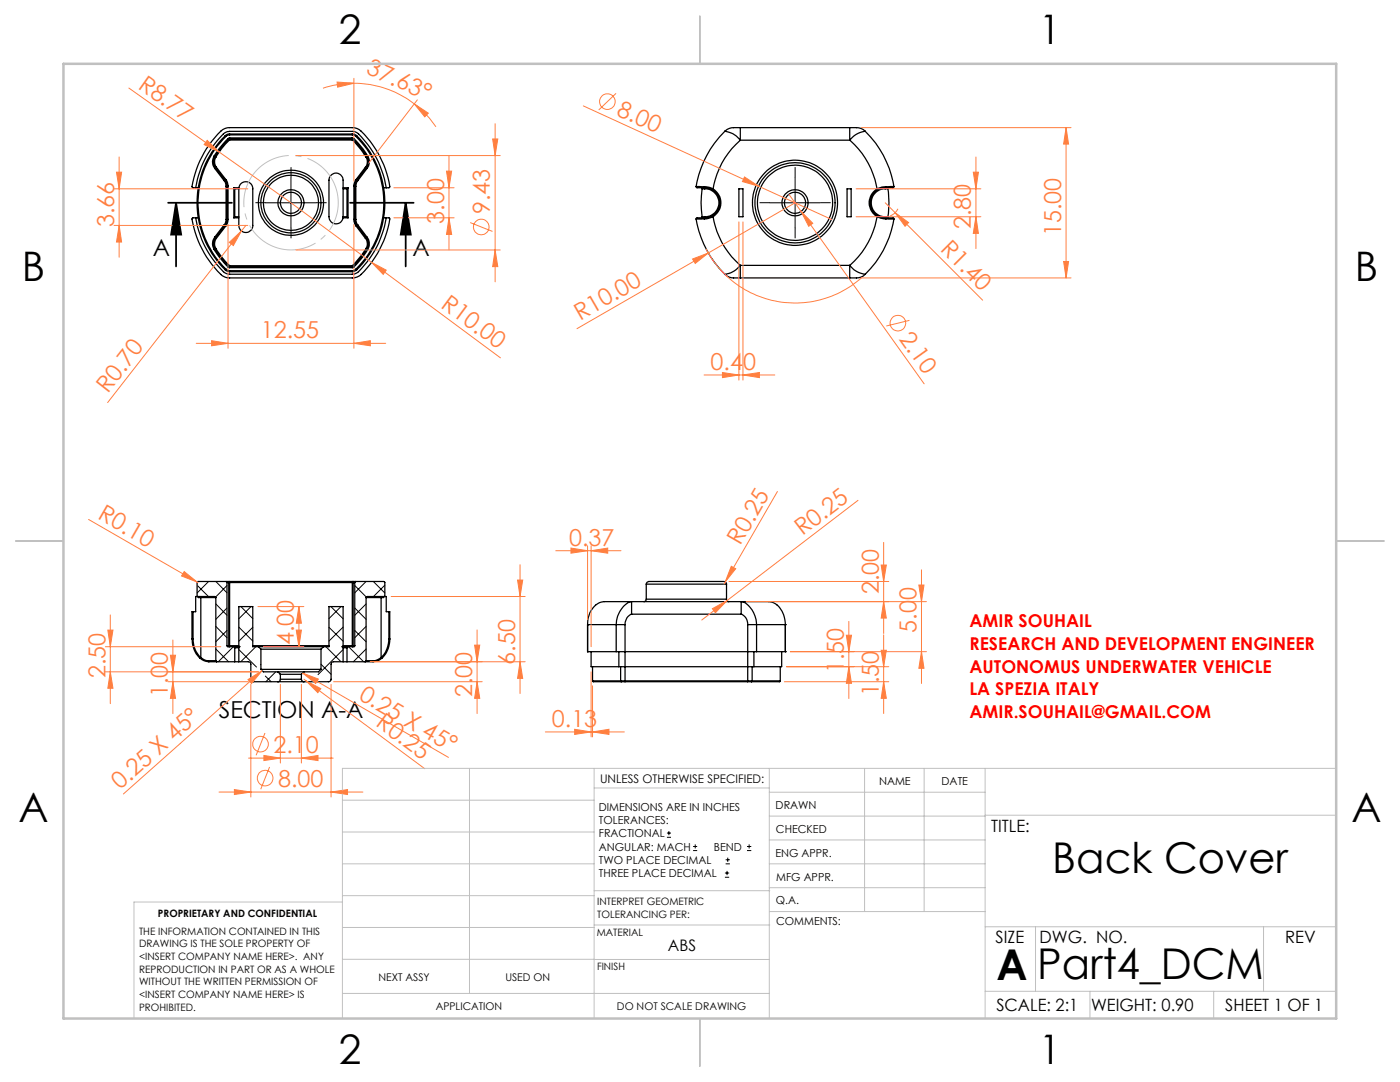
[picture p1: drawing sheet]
<svg xmlns="http://www.w3.org/2000/svg" width="279mm" height="216mm" viewBox="0 0 279 216" stroke-linecap="round" stroke-linejoin="round" font-family="sans-serif">
<g fill="none" stroke="#000" stroke-width=".25">
<path d="M39.1 37.5a18.5 18.5 0 0 1 5.9-11.1l.8-.2h24.5l.8 .2a18.5 18.5 0 0 1 6 11.1M39.6 37.5l-1.2-.1a18.3 18.3 0 0 1 6.3-11.6l.9-.3h24.7a2.47 2.47 0 0 1 1.8 .7 18.4 18.4 0 0 1 5.6 11.2l-1.1 .1M42.7 31.2l.2 .1M42.7 31.2a2.18 2.18 0 0 0 .2 2.4M42.9 33.6l1.8 2.5M42.9 31.3a1.99 1.99 0 0 0 .1 2.2M42.9 31.3l.2 .1M43 33.5l-.1 .1M43 33.5l1.9 2.4M43.1 31.4a1.84 1.84 0 0 0 .1 2M43.2 33.4l-.2 .1M43.2 33.4l1.8 2.4"/>
<path d="M44.7 36.1l.3 .3 .1 .7M44.9 35.9l-.2 .2M44.9 35.9l.4 .8v.4M44.9 27.1a18.7 18.7 0 0 0 0 26.7M44.9 27.1l.2 .1M45 35.8l-.1 .1M45 35.8l.4 .6 .1 .7M45.1 27.2a18.5 18.5 0 0 0 0 26.5M45.1 37.1h.2M45.1 37.1v6.7M45.3 37.1h.2M45.3 37.1v6.7"/>
<path d="M45.5 27.7l.1 .1M45.5 27.7l-1.8 2-1 1.5M45.5 37.1v6.7M45.6 27.8l-1.4 1.6-1.3 1.9M45.6 27.8l.2 .1M45.8 27.9h.1M45.8 27.9a15.8 15.8 0 0 0-2.7 3.5M45.8 26.7l-.5 .1-.4 .3M45.8 26.7v.2M45.8 26.9l-.7 .3M45.8 27.5v.2M45.8 27.7l-.2 .1"/>
<path d="M45.8 27.5l-.3 .2M45.8 27.7v.2M45.8 26.9h24.5M45.8 26.7h24.5M45.8 27.7h24.5M45.8 27.5h24.5M45.8 27.9h24.5M46.7 37.5l.1 .2M46.7 37.5h1M46.7 37.5v6M46.8 37.7v5.6M46.8 37.7h.9"/>
<path d="M47.9 36.8a1.4 1.4 0 0 1 1.6-.5 1.4 1.4 0 0 1 .9 1.4v7.3a1.39 1.39 0 0 1-1.3 1.4 1.39 1.39 0 0 1-1.4-1.4v-7.3zM66.1 34.9a1.41 1.41 0 0 1 1.5-.2 1.41 1.41 0 0 1 .9 1.2v7.4a1.41 1.41 0 0 1-1.4 1.4 1.41 1.41 0 0 1-1.4-1.4v-7.4v-.4zM68.5 37.5h1M68.5 37.7h.8M69.3 37.7v5.6M69.5 37.5l-.2 .2M69.5 37.5v6M70.3 26.9l.7 .3M70.3 26.7v.2M70.3 26.7l.5 .1 .4 .3M70.3 27.7l.2 .1M70.3 27.5v.2"/>
<path d="M70.3 27.5l.3 .2M70.3 27.9h.1M70.3 27.7v.2M70.3 27.9l1.8 2.1 1 1.4M70.5 27.8l1.5 1.6 1.2 1.9M70.5 27.8l-.2 .1M70.6 27.7l-.1 .1M70.6 27.7l1.9 2 .9 1.5M70.6 37.1h.2M70.6 37.1v6.7M70.8 37.1h.2M70.8 37.1v6.7"/>
<path d="M71 37.1v6.7M71 27.2a18.6 18.6 0 0 1 0 26.5M71.1 35.8l.1 .1M71.1 35.8l-.4 .6-.1 .7M71.2 27.1l-.2 .1M71.2 27.1a18.7 18.7 0 0 1 0 26.7M71.2 35.9l-.3 .6-.1 .6M71.2 35.9l.2 .2M71.4 36.1l-.2 .3-.2 .7M72.9 33.4l.2 .1M72.9 33.4l-1.8 2.4M73.1 31.4a1.76 1.76 0 0 1-.2 2"/>
<path d="M73.1 33.5l.1 .1M73.1 33.5l-1.9 2.4M73.2 31.3a1.99 1.99 0 0 1-.1 2.2M73.2 31.3l-.1 .1M73.2 33.6l-1.8 2.5M73.4 31.2l-.2 .1M73.4 31.2a2.18 2.18 0 0 1-.2 2.4M138.9 37.2l1.6 .1M138.9 37.2l.2 .3h1.6M140.1 37.7a18.5 18.5 0 0 0 0 5.6M140.1 37.7h.6M140.2 37.5l-.1 .2"/>
<path d="M140.5 37.3l1.1 .1 .7 .3M140.5 37.3l.2 .2M140.7 37.5l.9 .1 .6 .3M140.7 37.5v.2M140.7 37.7a2.79 2.79 0 0 1 2.8 2.8 2.79 2.79 0 0 1-2.8 2.8M142.2 37.9a3 3 0 0 1 0 5.1M142.3 37.7l-.1 .2M142.3 37.7a3.2 3.2 0 0 1 0 5.5M144.7 26.2h.1a4.4 4.4 0 0 1 2.9 1.8M144.7 26.2a20.3 20.3 0 0 0-5.8 11M147.5 37.7h.8v5.6h-.8zM147.7 25.5h-.9a3 3 0 0 0-2.1 .7"/>
<path d="M147.7 25.5v2.5M147.7 28a16.3 16.3 0 0 0-5.4 9.7M147.7 25.5h21.9M147.7 28h21.9M169.1 37.7h.8v5.6h-.8zM169.6 25.5v2.5M169.6 25.5h.7a3.2 3.2 0 0 1 2.3 .7M169.6 28a16.5 16.5 0 0 1 5.4 9.7M172.6 26.2h-.1a4.6 4.6 0 0 0-2.9 1.8M172.6 26.2a19.7 19.7 0 0 1 5.8 11M175 37.7l.2 .2M175 37.7a3.2 3.2 0 0 0 0 5.5"/>
<path d="M175.2 37.9a2.98 2.98 0 0 0 0 5.1M176.7 37.5l-1 .1-.5 .3M176.7 37.5v.2M176.7 37.7a2.79 2.79 0 0 0-2.8 2.8 2.79 2.79 0 0 0 2.8 2.8M176.7 37.7h.5M176.8 37.3h-.8l-1 .4M176.8 37.3l-.1 .2M177.2 37.5v.2M177.2 37.7a18.5 18.5 0 0 1 0 5.6M178.4 37.2l-1.6 .1M178.4 37.2l-.1 .3h-1.6M39.1 43.5a18.5 18.5 0 0 0 5.9 11l.8 .2h24.5l.8-.2a18.5 18.5 0 0 0 6-11"/>
<path d="M39.6 43.5h-1.2a18.3 18.3 0 0 0 6.3 11.7l.9 .3h24.7a2.47 2.47 0 0 0 1.8-.7 18.4 18.4 0 0 0 5.6-11.3h-1.1M42.7 49.8l1 1.4 1.8 2.1M42.9 47.3a2.26 2.26 0 0 0-.2 2.5M42.9 47.3l.1 .1M42.9 49.7l-.2 .1M42.9 49.7l1.3 1.8 1.4 1.6M43 47.4a1.99 1.99 0 0 0-.1 2.3M43 47.4l.2 .2M43.1 49.6l-.2 .1M43.1 49.6a15.8 15.8 0 0 0 2.7 3.4M43.2 47.6a1.84 1.84 0 0 0-.1 2M44.7 44.9l.2 .1"/>
<path d="M44.7 44.9l-1.8 2.4M44.9 45l.1 .1M44.9 45l-1.9 2.4M44.9 53.8l.4 .3 .5 .1M45 45.1l-1.8 2.5M45.1 53.7l-.2 .1M45.1 53.7l.7 .3M45.1 43.8h.2M45.1 43.8l-.1 .7-.3 .4M45.3 43.8v.5l-.4 .7M45.3 43.8h.2M45.5 53.3l.3 .1"/>
<path d="M45.5 43.8l-.1 .7-.4 .6M45.6 53.1l-.1 .2M45.6 53.1l.2 .1M45.8 53l-.2 .1M45.8 53h.1M45.8 54v.2M45.8 53.2v.2M45.8 53v.2M45.8 53.4h24.5M45.8 53.2h24.5M45.8 54h24.5M45.8 54.2h24.5"/>
<path d="M45.8 53h24.5M46.7 43.5h1M46.8 43.3l-.1 .2M46.8 43.3h.9M68.4 43.5h1.1M68.5 43.3h.8M69.3 43.3l.2 .2M70.3 54v.2M70.3 53.2v.2M70.3 53v.2M70.3 53l.2 .1M70.3 53h.1"/>
<path d="M70.5 53.1l.1 .2M70.5 53.1l-.2 .1M70.6 53.3l-.3 .1M70.6 43.8l.1 .7 .4 .6M70.6 43.8h.2M70.8 43.8h.2M70.8 43.8l.1 .6 .3 .6M71 43.8l.2 .7 .2 .4M71 53.7l-.7 .3M71 53.7l.2 .1M71.1 45.1l1.8 2.5M71.2 53.8l-.9 .4"/>
<path d="M71.2 45l-.1 .1M71.2 45l1.9 2.4M71.4 44.9l-.2 .1M71.4 44.9l1.8 2.4M72.9 47.6a1.76 1.76 0 0 1 .2 2M73.1 49.6l.1 .1M73.1 49.6l-1 1.3-1.8 2.1M73.1 47.4a1.99 1.99 0 0 1 .1 2.3M73.1 47.4l-.2 .2M73.2 47.3l-.1 .1M73.2 47.3a2.1 2.1 0 0 1 .2 2.5M73.2 49.7l.2 .1"/>
<path d="M73.2 49.7l-1.2 1.8-1.5 1.6M73.4 49.8l-.9 1.4-1.9 2.1M138.9 43.7a20.2 20.2 0 0 0 5.8 11.1M140.1 43.3l.1 .2M140.1 43.3h.6M140.5 43.7h-1.6M140.7 43.5l-.2 .2M140.7 43.5h-1.6l-.2 .2M140.7 43.3v.2M142.2 43l-.6 .3-.9 .2M142.2 43l.1 .2M142.3 43.2l-1 .4-.8 .1"/>
<path d="M142.3 43.2a16.3 16.3 0 0 0 5.4 9.8M144.7 54.8a4.4 4.4 0 0 0 3 .7M147.7 53a4.5 4.5 0 0 1-3 1.8M147.7 53v2.5M147.7 55.5h21.9M147.7 53h21.9M169.6 53a4.7 4.7 0 0 0 3 1.8M169.6 53v2.5M172.6 54.8a4.3 4.3 0 0 1-3 .7M175 43.2l.8 .3 1 .2M175 43.2a16.6 16.6 0 0 1-5.4 9.8M175.2 43l-.2 .2"/>
<path d="M175.2 43l.6 .3 .9 .2M176.7 43.5l.1 .2M176.7 43.5h1.6l.1 .2M176.7 43.3v.2M176.7 43.3h.5M176.8 43.7h1.6M177.2 43.3v.2M178.4 43.7a20.2 20.2 0 0 1-5.8 11.1M39.5 119l.1 .2h.5M40.1 119.2h3M40.1 119v.2M40.1 119.2v12"/>
<path d="M43.1 119.2l-.2-.2h-3.8v3.1h-.6M43.1 119.2v12.6M45.1 116l-5.7 .1-.1 2.9M45.1 116l.2 .2M45.1 116h.4M45.3 116.2v12.6M45.3 116.2h.3M45.5 116l.1 .2M45.5 116h.3M45.6 116.2h.2M45.6 116.2v12.6M45.8 116v.2"/>
<path d="M45.8 116h24.5M45.8 116.2v12.6M45.8 116.2h24.5M70.3 116.2h.2M70.3 116v.2M70.3 116h.3M70.3 116.2v12.6M70.5 116.2v12.6M70.5 116.2h.3M70.6 116l6.1 .1 .1 2.9M70.6 116l-.1 .2M70.8 116.2v12.6"/>
<path d="M71 116l-.2 .2M73.1 119.2h3M73.1 119.2l.2-.2h3.8v3.1h.5M73.1 119.2v12.6M76.1 119v.2M76.1 119.2v12M76.6 119v.2h-.5M129 119.6l-.1 .2-.4 .3M129 116.6l.1-.4 .4-.2h15l.4 .2 .1 .4M129 119.6h16M129 116.6h16M129 116.6v3"/>
<path d="M145 119.6l.1 .3 .4 .2M145 116.6v3M38.3 127.5a5 5 0 0 0 1.6 3.8M38.3 127.5h.1M38.5 127.5a5.2 5.2 0 0 0 1.6 3.7M38.5 122.1h-.2v5.4h.2M38.5 122.1v5.4M39.9 131.3l.8 .5 1 .2M40.1 131.2l.9 .6h.6M40.1 131.2l-.2 .1M41.6 131.8l.1 .2M41.6 131.8h1.5"/>
<path d="M41.7 132h1.6M43.1 131.8l.2 .2M43.3 132h6.4l.4 .4v3.2l.2 .4h5.2M45.3 128.8l.1 .2h2.5l-.2 .3M45.3 128.8h.3M45.6 128.8l.1 .2 .1-.2M45.6 128.8h.2M45.8 128.8h1.9M46.7 129l.1 .3M46.8 129.3v2.7M46.8 129.3h.9M47.7 129v-8h2.7v8h1.2"/>
<path d="M47.7 129.3v2.7M50.4 128.8h15.3M51.6 129h13M51.6 129l.5 .5M52.1 133.6h12M52.1 129.5h12M52.1 129.5v4.1M52.1 133.6l.5 .5h2.9M55.5 136h5.2M55.5 134.1h5.2M55.5 134.1l.5 .4M56 135.5l-.1 .3-.4 .2"/>
<path d="M56 135.5h4.1M56 134.5h4.1M56 134.5v1M60.1 135.5l.3 .5h.3M60.1 134.5v1M60.7 134.1l-.6 .4M64.1 133.6l-.5 .5h-2.9M64.1 129.5v4.1M64.6 129h1.1v-8h2.8v8M64.6 129l-.5 .5M68.5 129.3v2.7M68.5 129.3h.8"/>
<path d="M68.5 128.8h1.8M69.3 129.3v2.7M69.5 129l-.2 .3M70.3 128.8v.2M70.3 128.8h.2M70.5 128.8l-.2 .2M70.5 128.8h.3M70.8 128.8l-.1 .2h-2.4l.2 .3M72.8 132h1.6M72.8 132l-6.5 .1-.2 .3v3.1a.49 .49 0 0 1-.6 .5h-4.8M73.1 131.8l-.3 .2M73.1 131.8h1.4"/>
<path d="M74.5 131.8l-.1 .2M76.1 131.2l-1 .5-.6 .1M76.1 131.2l.1 .1M76.2 131.3l-.7 .5-1.1 .2M77.6 127.5a5.2 5.2 0 0 1-1.5 3.7M77.6 122.1h.2v5.5a5 5 0 0 1-1.6 3.7M77.6 127.5h.2M77.6 122.1v5.4M117.3 124.6h5.7M117.3 130h5.7M117.3 124.6h.1M117.3 130h.1"/>
<path d="M117.3 124.6v5.4M118 130v3h5.5M118.3 135.9l.1 .1h5.6M118.3 135.9h5.6M118.3 133v2.9M123 124.6h1.7M123 130h28M123 124.6v5.4M123.5 133h27M123.5 130v3M123.9 135.9h.8M123.9 135.9l.1 .1"/>
<path d="M123.9 133v2.9M124 136h.7M124.7 135.9v.1M124.7 136h24.5M124.7 124.6v11.3M124.7 135.9h24.5M126 120.1h-4.2a3.8 3.8 0 0 0-4.5 3.4v1.1M126 120.1a4.4 4.4 0 0 0-3 3.7v.8M126 120.1v2.5M126 122.6a2.06 2.06 0 0 0-1.3 2M126 120.1h21.9M126 122.6h21.9"/>
<path d="M147.9 120.1a4.3 4.3 0 0 1 3.1 4v.5M147.9 120.1h4.2a3.6 3.6 0 0 1 4.4 3.1l.2 1.4M147.9 120.1v2.5M147.9 122.6a2.06 2.06 0 0 1 1.3 2M149.2 124.6h1.8M149.2 135.9v.1M149.2 136h.8M149.2 135.9h.9M149.2 124.6v11.3M150.1 135.9l-.1 .1M150.1 135.9h5.6M150.1 133v2.9"/>
<path d="M150.5 130v3M151 124.6h5.7M151 130h5.7M151 124.6v5.4M155.7 135.9l-.1 .1h-5.6M155.7 133v2.9M156 130v3h-5.5M156.7 124.6h.1M156.7 130h.1M156.7 124.6v5.4"/>
<circle cx="58.1" cy="40.5" r="2.09"/>
<circle cx="58.1" cy="40.5" r="6"/>
<circle cx="58.1" cy="40.5" r="6.5"/>
<circle cx="58.1" cy="40.5" r="5.5"/>
<circle cx="58.1" cy="40.4" r="2.6"/>
<circle cx="158.7" cy="40.5" r="7.5"/>
<circle cx="158.7" cy="40.5" r="2.6"/>
<circle cx="158.7" cy="40.5" r="8"/>
<circle cx="158.7" cy="40.5" r="2.09"/>
<circle cx="158.7" cy="40.5" r="8.5"/>
</g>
<g fill="none" stroke="#000" stroke-width=".2">
<path d="M58.1 35.5v10M158.7 35.5v10M53.1 40.5h10M153.7 40.5h10M39.5 116.9l2.1 2.1M41.6 116l-2.3 2.3M43.1 116l2.2 2.3M45.3 116.8l-2.3 2.3M70.8 116.8l2.3 2.3M73.1 116l-2.3 2.3M74.5 116l2.3 2.3M76.8 116.8l-2.3 2.2"/>
<path d="M43.1 129.5l2.5 2.5M43.1 125l2.2 2.2M43.1 120.5l2.2 2.3M45.3 121.3l-2.2 2.3M45.3 125.8l-2.2 2.3M46.6 129l-3 3M47.7 129.6l3.5 3.5M47.7 125.1l2.7 2.8M48.1 121l2.3 2.4M50.1 121l-2.4 2.5M50.4 125.2l-2.7 2.8M51 129l-3 3"/>
<path d="M52.1 132.5l-.1 .1M53 134.9l1.1 1.1M55 134.1l-1.9 1.9M64.1 132.5l2 2M65.1 129l3 3M65.7 125.2l2.8 2.8M66 121l2.5 2.5M68.1 121l-2.4 2.4M68.5 125.1l-2.8 2.8M68.5 129.6l-5 5M69.6 129l3 3M70.8 125.8l2.3 2.3"/>
<path d="M70.8 121.3l2.3 2.3M73.1 125l-2.3 2.2M73.1 120.5l-2.3 2.3M73.1 129.5l-2.6 2.5M133.1 167.1h.8M133.1 166.2h.8M133.5 165.8v.9M138.3 169.7h.8M138.3 168.9h.8M138.7 168.5v.8M144.7 175h.8M144.7 174.2h.8"/>
<path d="M144.8 172.4h.9M144.8 171.6h.9M145.1 173.8v.8M145.2 171.1v.9M149.1 169.7h.8M149.1 168.9h.8M149.5 168.5v.8"/>
</g>
<g fill="none" stroke="#ff8040" stroke-width=".2">
<path d="M25.7 17.6l32.4 22.9 16.1 11.9M67.3 16.4l3.3 .2-3.2 .8zM70.6 16.6a19.8 19.8 0 0 1 12.1 4.1M70.6 16.6a21 21 0 0 0-6.1 1M70.6 15.6v20.6M83.3 19.9l-9.7 12.7M122.9 18.6l-3.4 3.3M22.8 37.7h26.7M23.2 34.4h1.1l-.5 3.3zM23.8 31.3v20M41.3 28l2.4 2.3-3-1.4zM59.1 31h40.7"/>
<path d="M78.6 37.5h12M82.7 20.7l2.8 1.9-.7 .7zM82.7 20.7a19.3 19.3 0 0 1 4.3 4.6M89.1 34.1h1l-.5 3.4zM89.6 31.1v18.7M98.3 27.7h1l-.5 3.3zM98.8 24.7v31.5M116.4 21.1l35 16M148.6 35.3l2.8 1.8-3.2-.9zM151.4 37.1l14.5 6.7M157.4 38.8l27 37.8M170.9 37.7h24.9"/>
<path d="M171.9 25.5h41.8M194.2 34.4h1.1l-.5 3.3zM194.8 31.3v18.3M212.8 25.5l.5 3.3h-1zM212.8 25.5v30M22.8 45h26.7M23.8 45l.5 3.3h-1.1zM45.5 44.8v24.7M45.8 48.4l2.4-2.3-1.6 2.9zM48.2 46.1l-26.7 34.2M49.1 45l-.9 1.1M59.1 49.9h40.7"/>
<path d="M70.6 44.8v24.7M74.2 52.4l2.9 1.5-.6 .9zM74.2 52.4l25.7 19M78.6 43.5h12M89.6 43.5l.5 3.3h-1zM93.8 44.4l4.5 1.8M98.8 49.9l.5 3.3h-1zM138.2 51.7l3.2-1.2-2.7 2.1zM140.9 49.6a20 20 0 0 0 31 5.8M141.4 50.5l-26.3 15.1M147.5 44.3v31.5M148.3 44.3v31.5"/>
<path d="M158.7 40.5l-17.3 10M159.9 42.2l2.3 2.4-.8 .6zM170.9 43.3h24.9M171.9 55.5h41.8M176.7 40.5l19.4 19.4M178.6 42.4l2.7 2-.7 .8zM179.2 41.7a3 3 0 0 1-1.6 1.4M194.8 43.3l.5 3.3h-1.1zM212.3 52.2h1l-.5 3.3zM39.2 68.5h37.8M42.2 68l3.3 .5-3.3 .5zM70.6 68.5l3.3-.5v1z"/>
<path d="M140.5 74.8h14.1M144.2 74.3l3.3 .5-3.3 .6zM148.3 74.8l3.3-.5v1.1zM181.5 63.9l-4.6 1.2M155.2 98.1l-10.5 18M171.2 99.8l-26.1 20M17.7 103.6l21.6 12.5M36.8 114.1l2.5 2-3.1-1.2zM39.3 116.1l.2 .1M78.1 119h26.7M103.3 115.7h1l-.5 3.3zM103.8 112.7v25.7"/>
<path d="M110.9 109.9h13M113.9 109.4l3.4 .5-3.4 .5zM117.3 108.9v14.7M118 109.9l3.3-.5v1zM118 108.9v20.1M144.7 116.1l-.2 .5M145.1 119.8l-5 3.9M145.5 116h31.9M145.9 113l.9 .5-2.1 2.6zM175.9 112.7h1l-.5 3.3zM176.4 108.2v18.2M183.4 116.7h1l-.5 3.4z"/>
<path d="M183.9 113.7v22.7M21 129h23.1M21 134.1h30.6M21.5 125.7h1l-.5 3.3zM22 134.1l.5 3.2h-1zM22 122.7v17.7M33.5 136h16.1M34 130.7h1l-.5 3.4zM34.5 136l.5 3.3h-1zM34.5 127.7v14.7M49.5 135.6l2.8-1.8-2.1 2.6zM50.1 136.6v22.4"/>
<path d="M51.5 121h9.1M52.3 133.8l-27.7 24.6M52.6 129h8M56 136.6v15.7M59.1 125.7h1l-.4 3.3zM59.7 121l.4 3.4h-1zM59.7 121v8M60.1 136.6v15.7M60.4 134.3l3.1 1.2-.5 .9zM60.4 134.3l29.1 16.8M60.7 135.5l.4 .4M61.1 135.9l2.9 1.5-.6 .8z"/>
<path d="M61.1 135.9l23.7 17.5M66.1 136.6v22.4M66.6 136h29.6M73.9 132h30.9M94.7 128.7h1l-.5 3.3zM95.2 136l.5 3.3h-1zM95.2 125.7v16.7M103.8 132l.5 3.4h-1zM118 134.1v12.9M118.3 136.8v10.2M142.2 121.5l2.9-1.7-2.3 2.5zM148.9 120.1h36"/>
<path d="M156.5 136h20.9M157 133h20.4M157.7 130h27.2M168.9 126.8h1l-.5 3.2zM169.4 133l.5 3.3h-1zM169.4 124v15.4M175.9 129.8h1l-.5 3.2zM176.4 120.1l.5 3.2h-1zM176.4 136l.5 3.3h-1zM176.4 126.7v15.7M183.9 130l.5 3.3h-1zM43.7 158h28.7"/>
<path d="M46.8 157.6l3.3 .4-3.3 .5zM49.6 151.3h16.9M52.7 150.7l3.3 .6-3.3 .5zM52.9 146.3l-1.8 4.4M53.8 153l-1.8 4.5M60.1 151.3l3.4-.6v1.1zM66.1 158l3.3-.4v.9zM108.8 146h15.8M114.7 145.5l3.3 .5-3.3 .5zM118.3 146l3.2-.5v1z"/>
<circle cx="121.2" cy="20.3" r="1.56"/>
<circle cx="96.1" cy="45.3" r="1.55"/>
<circle cx="179.2" cy="64.5" r="1.57"/>
<circle cx="52" cy="148.5" r="1.55"/>
<circle cx="52.9" cy="155.3" r="1.56"/>
</g>
<path d="M33.5 40.5h12.8M35.1 40.5l1.1 6.3h-2.1zM35.1 40.5v12.7M69.8 40.5h12.7M81 40.5l1 6.3h-2zM81 40.5v12.7" fill="none" stroke="#000" stroke-width=".35"/>
<path d="M67.1 37.7a9.4 9.4 0 0 0-15.7-3.9 9.4 9.4 0 0 0 4 15.7 9.4 9.4 0 0 0 11.9-11l-.2-.8" fill="none" stroke="#c0c0c0" stroke-width=".2" stroke-dasharray="15.2 1.3 1.3 1.3" stroke-dashoffset="6.6" stroke-linecap="butt"/>
<path d="M58.1 35.4v-2.1M158.7 35.4v-2.1M53.1 40.4h-2.1M58.1 45.4v2.1M63.1 40.4h2.1M153.7 40.4h-2.1M158.7 45.4v2.1M163.7 40.4h2.1" fill="none" stroke="#000" stroke-width=".2" stroke-dasharray="15.2 1.3 1.3 1.3" stroke-linecap="butt"/>
<g fill="none" stroke="#c0c0c0" stroke-width=".2">
<path d="M68.3 159.7h50.3M93.7 153.3v44.9M118.6 153.3v49.9M118.6 157.2h34.9M153.5 153.3v49.9M153.5 158.1h43.1M172.5 153.3v28.6M184.4 153.3v28.6M196.6 153.3v49.9M266.7 153.3h-198.4v49.9M68.3 178.7h50.3M68.3 172.4h50.3"/>
<path d="M68.3 166h50.3M68.3 180h-41.6v23.2M118.6 177.7h35M153.5 167.6h43.1M153.5 162.8h43.1M153.5 172.4h43.1M153.5 177.1h43.1M196.6 162.7h70.1M68.3 198.2h85.2M68.3 191.4l85.2 .1M68.3 185.1h50.3M118.6 184.6h35"/>
<path d="M153.6 181.9h43M196.6 197.8h70.1M196.6 184.9h70.1M206.7 184.9v12.9M217.5 197.8v5.4M242.2 197.8v5.4M252.2 184.9v12.9"/>
</g>
<path d="M139.7 3.2v9.5M3.1 107.9h9.6M266.7 107.9h9.5M139.7 203.2v9.6" fill="none" stroke="#c0c0c0" stroke-width=".25"/>
<path d="M12.7 12.7h254v190.5h-254z" fill="none" stroke="#c0c0c0" stroke-width=".5"/>
<path d="M81 40.5l1 6.3h-2zM35.1 40.5l1.1 6.3h-2.1z" fill="#000"/>
<g fill="#ff8040">
<path d="M41.3 28l2.4 2.3-3-1.4z"/>
<path d="M36.8 114.1l2.5 2-3.1-1.2z"/>
<path d="M148.6 35.3l2.8 1.8-3.2-.9z"/>
<path d="M138.2 51.7l3.2-1.2-2.7 2.1z"/>
<path d="M142.2 121.5l2.9-1.7-2.3 2.5z"/>
<path d="M49.5 135.6l2.8-1.8-2.1 2.6z"/>
<path d="M45.8 48.4l2.4-2.3-1.6 2.9z"/>
<path d="M145.9 113l.9 .5-2.1 2.6z"/>
<path d="M159.9 42.2l2.3 2.4-.8 .6z"/>
<path d="M178.6 42.4l2.7 2-.7 .8z"/>
<path d="M61.1 135.9l2.9 1.5-.6 .8z"/>
<path d="M74.2 52.4l2.9 1.5-.6 .9z"/>
<path d="M60.4 134.3l3.1 1.2-.5 .9z"/>
<path d="M82.7 20.7l2.8 1.9-.7 .7zM67.3 16.4l3.3 .2-3.2 .8z"/>
<path d="M118.3 146l3.2-.5v1zM114.7 145.5l3.3 .5-3.3 .5z"/>
<path d="M42.2 68l3.3 .5-3.3 .5zM70.6 68.5l3.3-.5v1zM144.2 74.3l3.3 .5-3.3 .6zM148.3 74.8l3.3-.5v1.1zM46.8 157.6l3.3 .4-3.3 .5zM66.1 158l3.3-.4v.9zM52.7 150.7l3.3 .6-3.3 .5zM60.1 151.3l3.4-.6v1.1zM113.9 109.4l3.4 .5-3.4 .5zM118 109.9l3.3-.5v1z"/>
<path d="M23.8 45l.5 3.3h-1.1zM23.2 34.4h1.1l-.5 3.3z"/>
<path d="M59.1 125.7h1l-.4 3.3zM59.7 121l.4 3.4h-1z"/>
<path d="M194.8 43.3l.5 3.3h-1.1zM194.2 34.4h1.1l-.5 3.3zM22 134.1l.5 3.2h-1zM21.5 125.7h1l-.5 3.3zM176.4 120.1l.5 3.2h-1zM175.9 112.7h1l-.5 3.3z"/>
<path d="M89.1 34.1h1l-.5 3.4zM89.6 43.5l.5 3.3h-1z"/>
<path d="M212.8 25.5l.5 3.3h-1zM212.3 52.2h1l-.5 3.3zM34 130.7h1l-.5 3.4zM34.5 136l.5 3.3h-1zM94.7 128.7h1l-.5 3.3zM95.2 136l.5 3.3h-1zM175.9 129.8h1l-.5 3.2zM176.4 136l.5 3.3h-1zM168.9 126.8h1l-.5 3.2zM169.4 133l.5 3.3h-1zM183.4 116.7h1l-.5 3.4zM183.9 130l.5 3.3h-1z"/>
<path d="M103.3 115.7h1l-.5 3.3zM103.8 132l.5 3.4h-1z"/>
<path d="M98.8 49.9l.5 3.3h-1zM98.3 27.7h1l-.5 3.3z"/>
</g>
<g font-size="8.5">
<text x="210" y="174.2">Back Cover</text>
<text x="198.9" y="195.5">A</text>
<text x="207" y="195.4">Part4_DCM</text>
</g>
<g font-size="8.1">
<text x="67.6" y="8.9">2</text>
<text x="207.3" y="8.9">1</text>
<text x="4.4" y="56.2">B</text>
<text x="270.4" y="56.2">B</text>
<text x="3.7" y="164.1">A</text>
<text x="269.7" y="164.1">A</text>
<text x="67.6" y="212.4">2</text>
<text x="207.3" y="212.4">1</text>
</g>
<g font-size="4.7" fill="#ff8040">
<text x="27.4" y="17.5" transform="rotate(35 27.4 17.5)">R8.77</text>
<text x="72.9" y="14.6" transform="rotate(24 72.9 14.6)">37.63°</text>
<text x="122.9" y="22.9" transform="rotate(25 122.9 22.9)">8.00</text>
<text x="22.8" y="45.3" transform="rotate(-90 22.8 45.3)">3.66</text>
<text x="88.6" y="44.7" transform="rotate(-90 88.6 44.7)">3.00</text>
<text x="97.8" y="42.7" transform="rotate(-90 97.8 42.7)">9.43</text>
<text x="193.8" y="45.8" transform="rotate(-90 193.8 45.8)">2.80</text>
<text x="211.8" y="47.1" transform="rotate(-90 211.8 47.1)">15.00</text>
<text x="187.5" y="49.9" transform="rotate(45 187.5 49.9)">R1.40</text>
<text x="87.8" y="61.2" transform="rotate(37 87.8 61.2)">R10.00</text>
<text x="115.8" y="64" transform="rotate(-30 115.8 64)">R10.00</text>
<text x="52.1" y="67.5">12.55</text>
<text x="179.3" y="67.5" transform="rotate(55 179.3 67.5)">2.10</text>
<text x="141.8" y="73.8">0.40</text>
<text x="21.5" y="78.7" transform="rotate(-52 21.5 78.7)">R0.70</text>
<text x="19.3" y="103.4" transform="rotate(30 19.3 103.4)">R0.10</text>
<text x="160.2" y="107" transform="rotate(-37 160.2 107)">R0.25</text>
<text x="113.6" y="108.9">0.37</text>
<text x="147.7" y="109" transform="rotate(-60 147.7 109)">R0.25</text>
<text x="175.4" y="118.5" transform="rotate(-90 175.4 118.5)">2.00</text>
<text x="58.7" y="128.7" transform="rotate(-90 58.7 128.7)">4.00</text>
<text x="182.9" y="126.3" transform="rotate(-90 182.9 126.3)">5.00</text>
<text x="21" y="135.3" transform="rotate(-90 21 135.3)">2.50</text>
<text x="102.8" y="132.7" transform="rotate(-90 102.8 132.7)">6.50</text>
<text x="168.4" y="134.3" transform="rotate(-90 168.4 134.3)">1.50</text>
<text x="33.5" y="139.1" transform="rotate(-90 33.5 139.1)">1.00</text>
<text x="71.4" y="139.5" transform="rotate(30 71.4 139.5)">0.25 X 45°</text>
<text x="94.2" y="139.1" transform="rotate(-90 94.2 139.1)">2.00</text>
<text x="175.4" y="138.9" transform="rotate(-90 175.4 138.9)">1.50</text>
<text x="74.8" y="144.7" transform="rotate(37 74.8 144.7)">R0.25</text>
<text x="110.1" y="145">0.13</text>
<text x="54.6" y="150.2">2.10</text>
<text x="24" y="157.7" transform="rotate(-42 24 157.7)">0.25 X 45°</text>
<text x="55.5" y="157">8.00</text>
</g>
<g font-size="4.7">
<text x="30.5" y="51.1">A</text>
<text x="82.3" y="51.1">A</text>
<text x="43.7" y="143.3">SECTION A-A</text>
</g>
<g font-size="3.5" fill="#f00">
<text x="193.5" y="125.2">AMIR SOUHAIL</text>
<text x="193.5" y="129.7">RESEARCH AND DEVELOPMENT ENGINEER</text>
<text x="193.5" y="134.2">AUTONOMUS UNDERWATER VEHICLE</text>
<text x="193.5" y="138.8">LA SPEZIA ITALY</text>
<text x="193.5" y="143.3">AMIR.SOUHAIL@GMAIL.COM</text>
</g>
<g font-size="3.4">
<text x="197.8" y="166">TITLE:</text>
<text x="198.7" y="188.1">SIZE</text>
<text x="207.5" y="188.1">DWG. NO.</text>
<text x="256.5" y="188.2">REV</text>
<text x="198.8" y="201.7">SCALE: 2:1</text>
<text x="217.7" y="201.8">WEIGHT: 0.90</text>
<text x="244.5" y="201.7">SHEET 1 OF 1</text>
</g>
<text font-size="3.2" x="133.3" y="189.8">ABS</text>
<text font-size="2.4" x="119.8" y="156.2">UNLESS OTHERWISE SPECIFIED:</text>
<g font-size="2.2">
<text x="119.5" y="161.8">DIMENSIONS ARE IN INCHES</text>
<text x="154.8" y="161.4">DRAWN</text>
<text x="175.4" y="156.6">NAME</text>
<text x="187.9" y="156.7">DATE</text>
<text x="119.5" y="164.4">TOLERANCES:</text>
<text x="119.5" y="167.1">FRACTIONAL</text>
<text x="154.9" y="166.3">CHECKED</text>
<text x="119.5" y="169.7">ANGULAR: MACH</text>
<text x="119.5" y="172.4">TWO PLACE DECIMAL</text>
<text x="142.5" y="169.7">BEND</text>
<text x="154.8" y="170.9">ENG APPR.</text>
<text x="119.5" y="175">THREE PLACE DECIMAL</text>
<text x="154.9" y="175.7">MFG APPR.</text>
<text x="154.9" y="180.4">Q.A.</text>
<text x="154.9" y="184.6">COMMENTS:</text>
</g>
<g font-size="2.1">
<text x="75.5" y="195.7">NEXT ASSY</text>
<text x="100.9" y="195.7">USED ON</text>
<text x="86.9" y="201.5">APPLICATION</text>
<text x="123.1" y="201.6">DO NOT SCALE DRAWING</text>
</g>
<g font-size="2">
<text x="31.5" y="182.9">PROPRIETARY AND CONFIDENTIAL</text>
<text x="119.2" y="180.6">INTERPRET GEOMETRIC</text>
<text x="119.2" y="183.1">TOLERANCING PER:</text>
<text x="27.8" y="186.5">THE INFORMATION CONTAINED IN THIS</text>
<text x="27.8" y="189">DRAWING IS THE SOLE PROPERTY OF</text>
<text x="27.8" y="191.6">&lt;INSERT COMPANY NAME HERE&gt;. ANY</text>
<text x="119.1" y="186.7">MATERIAL</text>
<text x="27.8" y="194.1">REPRODUCTION IN PART OR AS A WHOLE</text>
<text x="27.8" y="196.6">WITHOUT THE WRITTEN PERMISSION OF</text>
<text x="119.1" y="193.5">FINISH</text>
<text x="27.8" y="199.1">&lt;INSERT COMPANY NAME HERE&gt; IS</text>
<text x="27.8" y="201.7">PROHIBITED.</text>
</g>
</svg>
